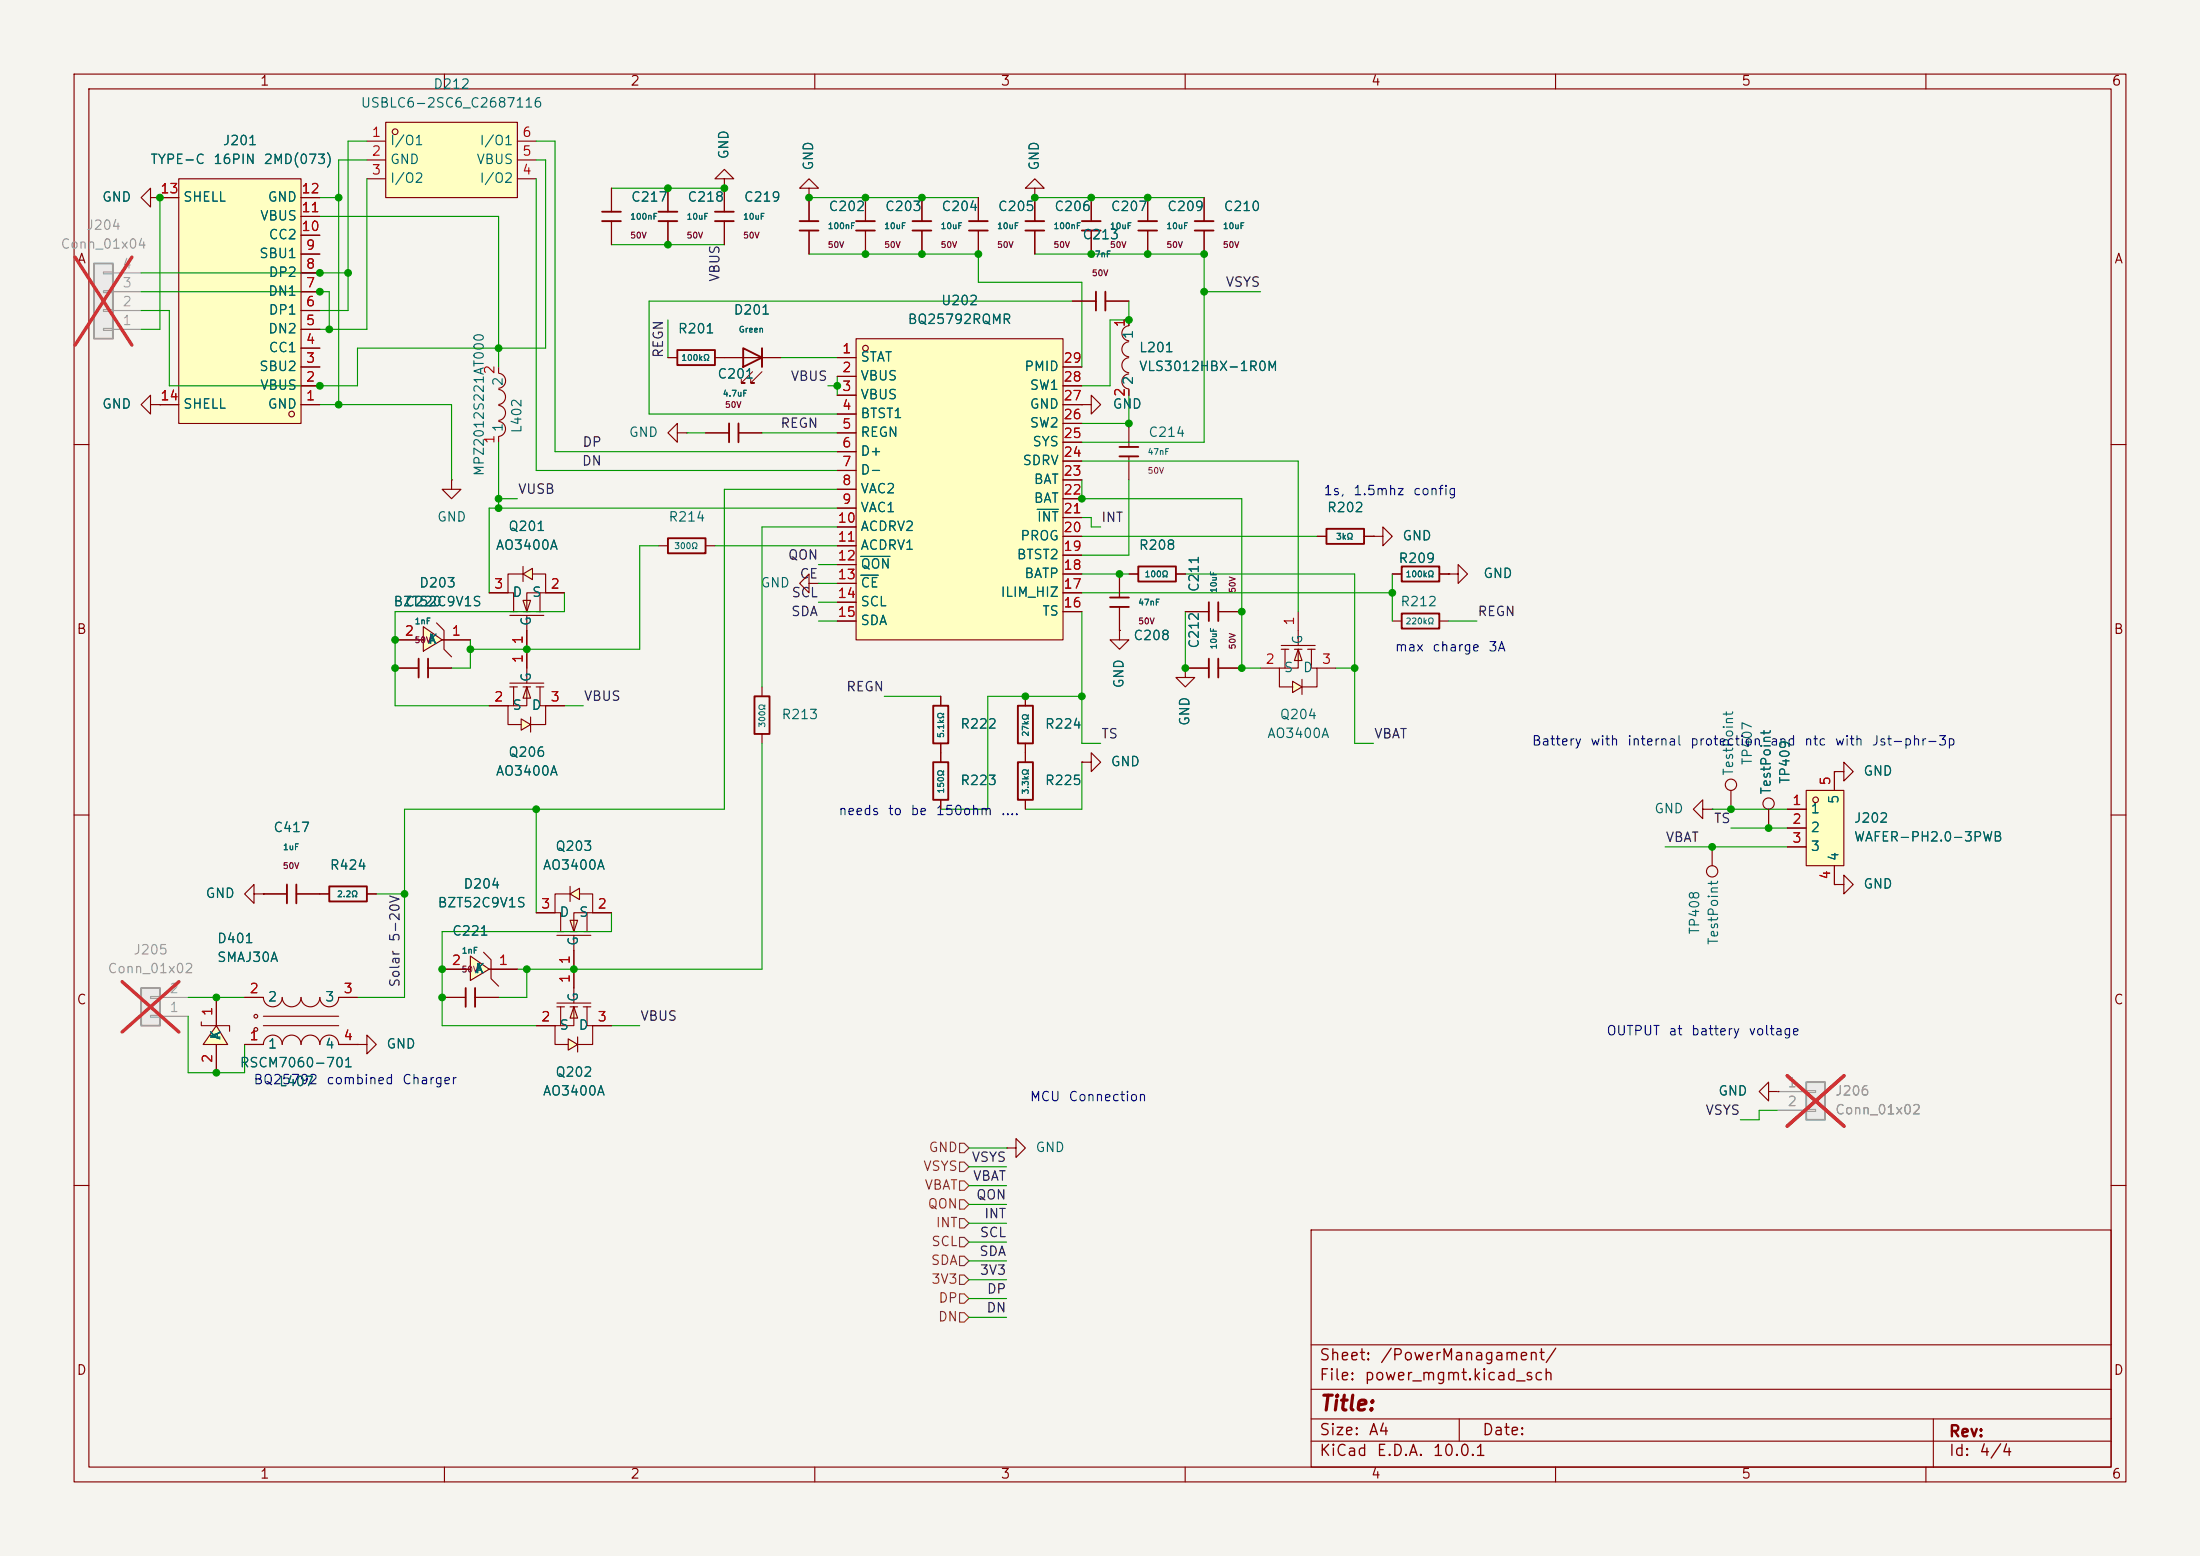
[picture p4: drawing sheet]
<svg xmlns="http://www.w3.org/2000/svg" width="297mm" height="210mm" viewBox="0 0 297 210" stroke-linecap="round" stroke-linejoin="round" font-family="sans-serif">
<path d="M0 0h297v210h-297z" fill="#f5f4ef" stroke="#f5f4ef" stroke-width=".14"/>
<g fill="none" stroke="#840000" stroke-width=".15">
<path d="M10 10h277v190h-277zM12 12h273v186h-273zM60 10v2M110 10v2M160 10v2M210 10v2M260 10v2M20.3 26.7v-1.3l-1.3 1.3 1.3 1.2v-1.2h1.3M21.6 26.7h.1M146 54.6h1.3v-1.3l1.3 1.3-1.3 1.3v-1.3M146 54.6h.1M152.4 44a1.01 1.01 0 0 0-.9 1 1.01 1.01 0 0 0 .9 1"/>
<path d="M152.4 46.1a1.01 1.01 0 0 0-.9 1 1.01 1.01 0 0 0 .9 1.1M152.4 48.3a1.01 1.01 0 0 0-.9 1 1.01 1.01 0 0 0 .9 1M152.4 50.5a1.01 1.01 0 0 0-.9 1 1.01 1.01 0 0 0 .9 1M152.4 43.2v.7M152.4 52.6v.7M10 60h2M152.4 77.5h1.3M158.7 77.5h1.3M285 60h2M10 110h2M285 110h2M10 160h2"/>
<path d="M177 166h108v32h-108zM285 160h2M60 198v2M110 198v2M160 198v2M177 194.5h108M177 191.5h108M177 187.5h108M177 181.5h108M197 191.5v3M210 198v2M260 198v2"/>
<path d="M261 191.5v6.5"/>
</g>
<path d="M153.7 76.5h5v2h-5z" fill="none" stroke="#840000" stroke-width=".25"/>
<g fill="#ffffc2">
<path d="M70.6 81h1l-.5 1.6z"/>
<path d="M70.6 77.5l1.3-.8v1.5z"/>
</g>
<g fill="none" stroke="#840000" stroke-width=".15">
<path d="M147.3 26.7v3.1M147.3 31.1v3.2M154.9 26.7v3.1M154.9 31.1v3.2M67.3 49.5v.8M67.3 58.9v.8M67.3 56.9a1.01 1.01 0 0 1 .9 1 1.01 1.01 0 0 1-.9 1M67.3 54.7a1.01 1.01 0 0 1 .9 1 1.01 1.01 0 0 1-.9 1M67.3 52.6a1.01 1.01 0 0 1 .9 1 1.01 1.01 0 0 1-.9 1M67.3 50.4a1.01 1.01 0 0 1 1 1 1.01 1.01 0 0 1-1 1M97.8 48.3h7.6M70.6 77.5h-2v2.5h.7v2.6"/>
<path d="M70.6 77.5l1.3-.8v1.5zM70.6 76.5v2M71.9 77.5h1.8v2.5h-2.6v2.6M151.1 77.5v3.1M195.6 77.5h1.2v-1.3l1.3 1.3-1.3 1.2v-1.2M195.6 77.5h.1M66 80h2.6M68.8 83.1h4.6M68.8 82.6h1M70.6 81h1l-.5 1.6zM70.6 82.6h1M71.1 83.1v4.5"/>
<path d="M72.4 82.6h1M72.9 80v2.6M73.7 80h2.5M151.1 85.1v1.3h1.3l-1.3 1.2-1.2-1.2h1.2M151.1 85.1h.1M151.1 81.9v3.2M160 82.6h3.2M160 90.2h3.2M164.5 82.6h3.1M164.5 90.2h3.1M188 83.8h1.2M194.3 83.8h1.3"/>
<path d="M231.1 114.3v2.5"/>
<circle cx="231.1" cy="117.6" r=".76"/>
</g>
<g fill="none" stroke="#840000" stroke-width=".25">
<path d="M146 29.8h2.6M146 31.1h2.6M153.7 29.8h2.5M153.7 31.1h2.5M100.3 47l2.6 1.3-2.6 1.2zM102.9 47v2.5M149.9 81.9h2.5M149.9 80.6h2.5M163.2 81.3v2.5M163.2 88.9v2.5M164.5 81.3v2.5M164.5 88.9v2.5"/>
<path d="M189.2 82.8h5.1v2h-5.1z"/>
</g>
<path d="M101.6 50.2l-1.5 1.5h.5h-.5v-.5M102.9 50.2l-1.6 1.5h.6h-.6v-.5" fill="none" stroke="#840000" stroke-width=".14"/>
<path d="M115.6 45.7h27.9v40.7h-27.9z" fill="#ffffc2"/>
<g fill="none" stroke="#840000" stroke-width=".15">
<path d="M113 48.3h2.6M113 50.8h2.6M113 53.3h2.6M113 55.9h2.6M113 58.4h2.6M115.6 45.7h27.9v40.7h-27.9zM143.5 59.7h2.5M143.5 57.2h2.5M143.5 54.6h2.5M143.5 52.1h2.5M143.5 49.5h2.5M113 61h2.6"/>
<path d="M113 63.5h2.6M113 66h2.6M113 68.6h2.6M113 71.1h2.6M113 73.7h2.6M113 76.2h2.6M113 78.7h2.6M143.5 77.5h2.5M143.5 74.9h2.5M143.5 72.4h2.5M143.5 69.9h2.5M143.5 67.3h2.5"/>
<path d="M143.5 64.8h2.5M143.5 62.2h2.5M113 81.3h2.6M113 83.8h2.6M143.5 82.6h2.5M143.5 80h2.5"/>
<circle cx="116.8" cy="47" r=".38"/>
</g>
<path d="M116.2 75.1h3.9M116.2 77.6h2.4M140 68.7h2.9" fill="none" stroke="#006464" stroke-width=".15"/>
<path d="M19 133.4h2.6v5h-2.6z" fill="#ebeae8"/>
<path d="M19 133.4h2.6v5h-2.6z" fill="none" stroke="#9c9b98" stroke-width=".25"/>
<path d="M20.3 137h1.3v.3h-1.3zM20.3 134.5h1.3v.2h-1.3zM21.6 137.2h3.8M21.6 134.6h3.8" fill="none" stroke="#9c9b98" stroke-width=".15"/>
<path d="M16.5 132.5l7.7 6.8M24.2 132.5l-7.7 6.8" fill="none" stroke="#e12e31" stroke-width=".46"/>
<path d="M179.1 71.4h5v2h-5z" fill="none" stroke="#840000" stroke-width=".25"/>
<path d="M177.8 72.4h1.3M184.1 72.4h1.3" fill="none" stroke="#840000" stroke-width=".15"/>
<g fill="#ffffc2">
<path d="M71.1 92.7l.5 1.5h-1z"/>
<path d="M70.4 97l1.2 .8-1.2 .8z"/>
</g>
<g fill="none" stroke="#840000" stroke-width=".15">
<path d="M66 95.3h2.6M68.8 92.2h4.6M68.8 92.7h1M69.3 92.7v2.6M70.4 97l1.2 .8-1.2 .8zM70.6 92.7h1M71.1 92.7l.5 1.5h-1zM71.1 92.7v2.6h-2.5v2.5h1.8M71.1 87.6v4.6M71.6 96.8v2M72.4 92.7h1M72.9 92.7v2.6h.8v2.5h-2.1"/>
<path d="M73.7 95.3h2.5M102.9 92.7v1.3M102.9 99.1v1.2"/>
</g>
<path d="M101.9 94h2v5.1h-2z" fill="none" stroke="#840000" stroke-width=".25"/>
<path d="M243.8 146.1h2.6v5h-2.6z" fill="#ebeae8"/>
<path d="M243.8 146.1h2.6v5h-2.6z" fill="none" stroke="#9c9b98" stroke-width=".25"/>
<path d="M240 147.3h3.8M240 149.9h3.8M243.8 147.2h1.3v.2h-1.3zM243.8 149.7h1.3v.3h-1.3z" fill="none" stroke="#9c9b98" stroke-width=".15"/>
<path d="M241.3 145.2l7.6 6.8M248.9 145.2l-7.6 6.8" fill="none" stroke="#e12e31" stroke-width=".46"/>
<path d="M91.4 47.2h5.1v2.1h-5.1zM98.4 57.2v2.5M99.7 57.2v2.5M90.2 72.6h5v2.1h-5zM189.2 76.5h5.1v2h-5.1zM126 95.3h2v5h-2zM137.4 95.3h2v5h-2zM126 102.9h2v5.1h-2z" fill="none" stroke="#840000" stroke-width=".25"/>
<g fill="none" stroke="#840000" stroke-width=".15">
<path d="M90.2 48.3h1.2M95.2 58.4h3.2M96.5 48.3h1.3M99.7 58.4h3.2M88.9 73.7h1.3M95.2 73.7h1.3M185.4 72.4h1.3v-1.3l1.3 1.3-1.3 1.3v-1.3M185.4 72.4h.1M188 77.5h1.2M194.3 77.5h1.3M127 94v1.3M138.4 94v1.3"/>
<path d="M127 100.3v2.6M127 108v1.2M138.4 100.3v1.3M229.9 109.2v1.3l-1.3-1.3 1.3-1.2v1.2h1.2M231.1 109.2h.1M233.7 106.7v2.5M238.8 109.2v2.6M247.6 104.1h1.3v-1.2l1.3 1.2-1.3 1.3v-1.3M247.6 104.1h.1M238.8 147.3v-1.2l-1.3 1.2 1.3 1.3v-1.3h1.2M240 147.3h.1"/>
<circle cx="233.7" cy="105.9" r=".76"/>
<circle cx="238.8" cy="108.5" r=".76"/>
</g>
<path d="M57.1 84.6l2.6 1.8-2.6 1.5z" fill="#ffffc2"/>
<path d="M53.3 86.4h3.8M57.1 84.6l2.6 1.8-2.6 1.5zM58.9 84.1l1 1v2.5l1.1 1.1M59.7 86.4h3.8M247.6 119.4h1.3v-1.3l1.3 1.3-1.3 1.3v-1.3M247.6 119.4h.1" fill="none" stroke="#840000" stroke-width=".15"/>
<path d="M243.8 106.7h5.1v10.1h-5.1z" fill="#ffffc2"/>
<g fill="none" stroke="#840000" stroke-width=".15">
<path d="M138.4 101.6v1.3M138.4 108v1.2M241.3 109.2h2.5M241.3 111.8h2.5M241.3 114.3h2.5M243.8 106.7h5.1v10.1h-5.1zM247.6 104.1v2.6M247.6 116.8v2.6M33 134.6h2.6a1.27 1.27 0 0 0 1.2 1.3 1.27 1.27 0 0 0 1.3-1.3 1.27 1.27 0 0 0 1.3 1.3 1.27 1.27 0 0 0 1.2-1.3 1.27 1.27 0 0 0 1.3 1.3 1.27 1.27 0 0 0 1.3-1.3 1.27 1.27 0 0 0 1.2 1.3 1.27 1.27 0 0 0 1.3-1.3h2.6M35.6 138.4h10.1M35.6 137.2h10.1M33 141h2.6a1.27 1.27 0 0 1 1.2-1.3 1.27 1.27 0 0 1 1.3 1.3 1.27 1.27 0 0 1 1.3-1.3 1.27 1.27 0 0 1 1.2 1.3 1.27 1.27 0 0 1 1.3-1.3 1.27 1.27 0 0 1 1.3 1.3 1.27 1.27 0 0 1 1.2-1.3 1.27 1.27 0 0 1 1.3 1.3h2.6"/>
<path d="M48.3 141h1.2v-1.3l1.3 1.3-1.3 1.2v-1.2M48.3 141h.1"/>
<circle cx="245.1" cy="108" r=".38"/>
<circle cx="34.5" cy="138.9" r=".25"/>
<circle cx="34.5" cy="137.2" r=".25"/>
</g>
<path d="M137.4 102.9h2v5.1h-2z" fill="none" stroke="#840000" stroke-width=".25"/>
<g fill="#ffffc2">
<path d="M77.5 135.9l.5 1.5h-1z"/>
<path d="M76.7 140.2l1.3 .8-1.3 .7z"/>
</g>
<g fill="none" stroke="#840000" stroke-width=".15">
<path d="M144.8 40.6h3.2M149.2 40.6h3.2M146 102.9h1.3v-1.3l1.3 1.3-1.3 1.2v-1.2M146 102.9h.1M59.7 134.6h3.2M64.1 134.6h3.2M72.4 138.4h2.5M75.2 135.4h4.6M75.2 135.9h1M75.7 135.9v2.5M77 135.9h1M77.5 135.9l.5 1.5h-1z"/>
<path d="M77.5 135.9v2.5h-2.6v2.6h1.8M77.5 130.8v4.6M78 140v2M78.7 135.9h1.1M79.2 135.9v2.5h.8v2.6h-2M80 138.4h2.5M76.7 140.2l1.3 .8-1.3 .7z"/>
</g>
<path d="M148 39.4v2.5M149.2 39.4v2.5M62.9 133.4v2.5M64.1 133.4v2.5" fill="none" stroke="#840000" stroke-width=".25"/>
<path d="M29.2 138.4l1.5 2.6h-3.3z" fill="#ffffc2"/>
<path d="M160 90.2v1.2h1.3l-1.3 1.3-1.3-1.3h1.3M160 90.2h.1M27.2 137.9v.5h3.8v.8M29.2 138.4l1.5 2.6h-3.3zM29.2 134.6v3.8M34.3 120.7v-1.3l-1.3 1.3 1.3 1.2v-1.2h1.3M35.6 120.7h.1M35.6 120.7h3.1M40 120.7h4.4M49.5 120.7h1.3M29.2 141v3.8" fill="none" stroke="#840000" stroke-width=".15"/>
<path d="M38.7 119.4v2.5M40 119.4v2.5M44.4 119.6h5.1v2.1h-5.1z" fill="none" stroke="#840000" stroke-width=".25"/>
<g fill="#ffffc2">
<path d="M77 124.2h1l-.5 1.5z"/>
<path d="M77 120.7l1.2-.8v1.5z"/>
</g>
<g fill="none" stroke="#840000" stroke-width=".15">
<path d="M77 119.6v2.1M72.4 123.2h2.5M75.2 126.2h4.6M75.2 125.7h1M77 120.7h-2.1v2.5h.8v2.5M77 124.2h1l-.5 1.5zM77 120.7l1.2-.8v1.5zM77 125.7h1M77.5 126.2v4.6M78.2 120.7h1.8v2.5h-2.5v2.5M78.7 125.7h1.1M79.2 123.2v2.5"/>
<path d="M80 123.2h2.5"/>
</g>
<path d="M63.5 129l2.5 1.8-2.5 1.5z" fill="#ffffc2"/>
<g fill="none" stroke="#840000" stroke-width=".15">
<path d="M109.2 26.7v3.1M109.2 31.1v3.2M116.8 26.7v3.1M116.8 31.1v3.2M124.5 26.7v3.1M124.5 31.1v3.2M132.1 26.7v3.1M132.1 31.1v3.2M139.7 25.4h1.3l-1.3-1.3-1.3 1.3h1.3v1.3M139.7 26.7h.1M139.7 26.7v3.1M139.7 31.1v3.2"/>
<path d="M109.2 78.7v-1.2l-1.3 1.2 1.3 1.3v-1.3h1.3M110.5 78.7h.1M59.7 130.8h3.8M63.5 129l2.5 1.8-2.5 1.5zM65.3 128.5l1 1v2.6l1 1M66 130.8h3.8"/>
</g>
<path d="M107.9 29.8h2.6M107.9 31.1h2.6M115.6 29.8h2.5M115.6 31.1h2.5M123.2 29.8h2.5M123.2 31.1h2.5M130.8 29.8h2.5M130.8 31.1h2.5M138.4 29.8h2.6M138.4 31.1h2.6" fill="none" stroke="#840000" stroke-width=".25"/>
<g fill="#ffffc2">
<path d="M175.3 87.6l.5 1.6h-1.1z"/>
<path d="M174.5 92l1.3 .7-1.3 .8z"/>
</g>
<g fill="none" stroke="#840000" stroke-width=".15">
<path d="M82.5 25.4v3.2M82.5 29.8v3.2M90.2 25.4v3.2M90.2 29.8v3.2M97.8 24.1h1.3l-1.3-1.2-1.3 1.2h1.3v1.3M97.8 25.4h.1M97.8 25.4v3.2M97.8 29.8v3.2M109.2 25.4h1.3l-1.3-1.3-1.3 1.3h1.3v1.3M109.2 26.7h.1M162.6 26.7v3.1M162.6 31.1v3.2"/>
<path d="M91.4 58.4v-1.2l-1.2 1.2 1.2 1.3v-1.3h1.3M92.7 58.4h.1M152.4 57.2v3.1M61 64.8v1.2h1.2l-1.2 1.3-1.3-1.3h1.3M61 64.8h.1M152.4 61.6v3.2M53.3 90.2h3.2M57.8 90.2h3.2M170.2 90.2h2.5M173 87.1h4.6M173 87.6h1M173.5 87.6v2.6"/>
<path d="M174.5 92l1.3 .7-1.3 .8zM174.7 87.6h1.1M175.3 87.6l.5 1.6h-1.1zM175.3 87.6v2.6h-2.6v2.5h1.8M175.3 82.6v4.5M175.8 91.7v2M176.5 87.6h1.1M177 87.6v2.6h.8v2.5h-2M177.8 90.2h2.5M135.9 154.9h1.3v1.3l1.2-1.3-1.2-1.2v1.2M135.9 154.9h.1"/>
</g>
<path d="M81.3 29.8h2.5M81.3 28.6h2.5M88.9 29.8h2.5M88.9 28.6h2.5M96.5 29.8h2.6M96.5 28.6h2.6M161.3 29.8h2.5M161.3 31.1h2.5M151.1 60.3h2.6M151.1 61.6h2.6M56.5 88.9v2.5M57.8 88.9v2.5" fill="none" stroke="#840000" stroke-width=".25"/>
<path d="M52.1 16.5h17.7v10.2h-17.7z" fill="#ffffc2"/>
<g fill="none" stroke="#840000" stroke-width=".15">
<path d="M49.5 19.1h2.6M52.1 16.5h17.7v10.2h-17.7zM69.8 19.1h2.6M49.5 21.6h2.6M49.5 24.1h2.6M69.8 21.6h2.6M69.8 24.1h2.6M20.3 54.6v-1.3l-1.3 1.3 1.3 1.3v-1.3h1.3M21.6 54.6h.1"/>
<circle cx="53.3" cy="17.8" r=".38"/>
</g>
<path d="M24.1 24.1h16.5v33.1h-16.5z" fill="#ffffc2"/>
<g fill="none" stroke="#840000" stroke-width=".15">
<path d="M21.6 26.7h2.5M24.1 24.1h16.5v33.1h-16.5zM40.6 39.4h2.6M40.6 36.8h2.6M40.6 34.3h2.6M40.6 31.8h2.6M40.6 29.2h2.6M40.6 26.7h2.6M21.6 54.6h2.5M40.6 54.6h2.6M40.6 52.1h2.6M40.6 49.5h2.6"/>
<path d="M40.6 47h2.6M40.6 44.5h2.6M40.6 41.9h2.6"/>
<circle cx="39.4" cy="55.9" r=".38"/>
</g>
<path d="M12.7 35.6h2.5v10.1h-2.5z" fill="#ebeae8"/>
<path d="M12.7 35.6h2.5v10.1h-2.5z" fill="none" stroke="#9c9b98" stroke-width=".25"/>
<path d="M14 39.2h1.2v.3h-1.2zM14 36.7h1.2v.3h-1.2zM15.2 39.4h3.8M15.2 36.8h3.8M14 44.3h1.2v.3h-1.2zM14 41.8h1.2v.2h-1.2zM15.2 44.5h3.8M15.2 41.9h3.8M240 147.3h3.8M240 149.9h3.8" fill="none" stroke="#9c9b98" stroke-width=".15"/>
<path d="M10.1 34.7l7.7 11.9M17.8 34.7l-7.7 11.9M241.3 145.2l7.6 6.8M248.9 145.2l-7.6 6.8" fill="none" stroke="#e12e31" stroke-width=".46"/>
<path d="M129.5 154.3h.7l.6 .6-.6 .7h-.7zM129.5 156.8h.7l.6 .7-.6 .6h-.7zM129.5 159.4h.7l.6 .6-.6 .7h-.7zM129.5 177.2h.7l.6 .6-.6 .6h-.7zM129.5 174.6h.7l.6 .7-.6 .6h-.7zM129.5 167h.7l.6 .6-.6 .7h-.7zM129.5 169.5h.7l.6 .7-.6 .6h-.7zM129.5 172.1h.7l.6 .6-.6 .7h-.7zM129.5 164.5h.7l.6 .6-.6 .6h-.7zM129.5 161.9h.7l.6 .7-.6 .6h-.7z" fill="none" stroke="#725600" stroke-width=".15"/>
<g fill="none" stroke="#009600" stroke-width=".15">
<path d="M49.5 19.1h-2.5v22.8h-3.8M72.4 19.1h2.5v41.9h38.1M19 36.8h28M19 39.4h25.4v5.1M21.6 26.7v17.8h-2.6M43.2 29.2h24.1v20.3M43.2 26.7h2.5M49.5 21.6h-3.8v33M49.5 24.1v20.4h-6.3M72.4 24.1v39.4h40.6M72.4 21.6h1.3v25.4h-25.4v5.1h-25.4v-10.2h-3.9M82.5 25.4h15.3"/>
<path d="M82.5 33h15.3M109.2 34.3h22.9v3.8h13.9v11.4M109.2 26.7h22.9M139.7 26.7h22.9M139.7 34.3h22.9v25.4h-16.6M162.6 39.4h7.6M43.2 54.6h17.8v10.2M67.3 59.7v8.9M90.2 43.2v5.1M92.7 58.4h2.5M102.9 58.4h10.1M105.4 48.3h7.6"/>
<path d="M111.8 52.1h1.2M113 50.8v2.5M144.8 40.6h-57.2v15.3h25.4M152.4 40.6v2.6h-2.5v8.9h-3.9M152.4 53.3v3.9h-6.4M67.3 67.3h2.5M88.9 73.7h-2.5v13.9h-22.9M96.5 73.7h16.5M110.5 76.2h2.5M110.5 78.7h2.5M113 71.1h-10.1v21.6M113 66h-15.2v43.2h-43.2v25.4h-6.3"/>
<path d="M113 68.6h-47v11.4M146 64.8v2.5h21.6v22.9h2.6M146 69.9h1.3v1.2h1.3M146 62.2h29.3v20.4M146 77.5h6.4M146 72.4h31.8M152.4 64.8v10.1h-6.4M160 77.5h22.9v22.8h2.5M188 77.5v6.3M63.5 86.4v3.8h-2.5M76.2 80v2.6h-22.9v12.7h12.7M76.2 95.3h2.5"/>
<path d="M110.5 83.8h2.5M110.5 81.3h2.5M119.4 94h7.6M146 94h-12.7v15.2h-6.3M146 82.6v17.7h2.6M146 80h42M160 82.6v7.6M180.3 90.2h2.6M195.6 83.8h3.8M72.4 109.2v14M102.9 100.3v30.5h-33.1M146 102.9v6.3h-7.6"/>
<path d="M224.8 114.3h16.5M231.1 109.2h10.2M233.7 111.8h7.6M25.4 137.2v7.6h7.6v-3.8M25.4 134.6h7.6M50.8 120.7h3.8M71.1 130.8v3.8h-3.8M82.5 123.2v2.5h-22.8v12.7h12.7M82.5 138.4h3.9M130.8 154.9h5.1M130.8 157.5h5.1M240 149.9h-2.5v1.2h-2.6"/>
<path d="M130.8 175.3h5.1M130.8 170.2h5.1M130.8 165.1h5.1M130.8 162.6h5.1M130.8 167.6h5.1M130.8 177.8h5.1M130.8 160h5.1M130.8 172.7h5.1"/>
</g>
<g fill="none" stroke="#840000" stroke-width=".15">
<path d="M21.6 26.7h.1M21.6 26.7h2.5M40.6 39.4h2.6M40.6 36.8h2.6M40.6 34.3h2.6M40.6 31.8h2.6M40.6 29.2h2.6M40.6 26.7h2.6M82.5 25.4v3.2M82.5 29.8v3.2M90.2 25.4v3.2M90.2 29.8v3.2"/>
<path d="M97.8 25.4h.1M97.8 25.4v3.2M97.8 29.8v3.2M109.2 26.7h.1M109.2 26.7v3.1M109.2 31.1v3.2M116.8 26.7v3.1M116.8 31.1v3.2M124.5 26.7v3.1M124.5 31.1v3.2M132.1 26.7v3.1M132.1 31.1v3.2"/>
<path d="M139.7 26.7h.1M139.7 26.7v3.1M139.7 31.1v3.2M147.3 26.7v3.1M147.3 31.1v3.2M154.9 26.7v3.1M154.9 31.1v3.2M162.6 26.7v3.1M162.6 31.1v3.2M21.6 54.6h.1M21.6 54.6h2.5M40.6 54.6h2.6"/>
<path d="M40.6 52.1h2.6M40.6 49.5h2.6M40.6 47h2.6M40.6 44.5h2.6M40.6 41.9h2.6M90.2 48.3h1.2M95.2 58.4h3.2M96.5 48.3h8.9M99.7 58.4h3.2M113 48.3h2.6M113 58.4h2.6M113 50.8h2.6"/>
<path d="M113 53.3h2.6M113 55.9h2.6M143.5 54.6h2.5M143.5 52.1h2.5M143.5 49.5h2.5M143.5 59.7h2.5M143.5 57.2h2.5M144.8 40.6h3.2M146 54.6h.1M149.2 40.6h3.2M152.4 43.2v.7M152.4 52.6v.7"/>
<path d="M113 61h2.6M113 63.5h2.6M113 66h2.6M113 68.6h2.6M113 71.1h2.6M113 73.7h2.6M113 76.2h2.6M113 78.7h2.6M143.5 77.5h2.5M143.5 72.4h2.5M143.5 74.9h2.5M143.5 69.9h2.5"/>
<path d="M143.5 67.3h2.5M143.5 64.8h2.5M143.5 62.2h2.5M151.1 77.5v3.1M152.4 77.5h1.3M158.7 77.5h1.3M177.8 72.4h1.3M184.1 72.4h1.3M185.4 72.4h.1M188 77.5h1.2M194.3 77.5h1.3M195.6 77.5h.1"/>
<path d="M53.3 90.2h3.2M53.3 86.4h3.8M57.8 90.2h3.2M59.7 86.4h3.8M66 80h2.6M66 95.3h2.6M71.1 85.1v5.1M73.7 80h2.5M73.7 95.3h2.5M113 81.3h2.6M113 83.8h2.6M127 94v1.3"/>
<path d="M138.4 94v1.3M143.5 82.6h2.5M143.5 80h2.5M151.1 85.1h.1M151.1 81.9v3.2M160 90.2h.1M160 90.2h3.2M160 82.6h3.2M164.5 90.2h3.1M164.5 82.6h3.1M127 100.3v2.6M127 108v1.2"/>
<path d="M138.4 100.3v2.6M138.4 108v1.2M146 102.9h.1M238.8 109.2v2.6M241.3 109.2h2.5M241.3 111.8h2.5M241.3 114.3h2.5M247.6 104.1h.1M247.6 119.4h.1M247.6 104.1v2.6M247.6 116.8v2.6M29.2 134.6v3.8"/>
<path d="M33 134.6h2.6M35.6 120.7h.1M35.6 120.7h3.1M40 120.7h4.4M45.7 134.6h2.6M49.5 120.7h1.3M59.7 134.6h3.2M59.7 130.8h3.8M64.1 134.6h3.2M66 130.8h3.8M72.4 138.4h2.5M72.4 123.2h2.5"/>
<path d="M77.5 128.3v5.1M80 138.4h2.5M80 123.2h2.5M29.2 141v3.8M33 141h2.6M45.7 141h2.6M48.3 141h.1M240 147.3h.1"/>
</g>
<path d="M116.2 75.1h3.9M116.2 77.6h2.4M140 68.7h2.9" fill="none" stroke="#006464" stroke-width=".15"/>
<g fill="#009600" stroke="#009600" stroke-width=".14">
<circle cx="231.1" cy="114.3" r=".46"/>
<circle cx="233.7" cy="109.2" r=".46"/>
<circle cx="188" cy="80" r=".46"/>
<circle cx="182.9" cy="90.2" r=".46"/>
<circle cx="167.6" cy="82.6" r=".46"/>
<circle cx="238.8" cy="111.8" r=".46"/>
<circle cx="132.1" cy="34.3" r=".46"/>
<circle cx="139.7" cy="26.7" r=".46"/>
<circle cx="147.3" cy="26.7" r=".46"/>
<circle cx="154.9" cy="26.7" r=".46"/>
<circle cx="116.8" cy="34.3" r=".46"/>
<circle cx="162.6" cy="34.3" r=".46"/>
<circle cx="162.6" cy="39.4" r=".46"/>
<circle cx="152.4" cy="57.2" r=".46"/>
<circle cx="152.4" cy="43.2" r=".46"/>
<circle cx="146" cy="67.3" r=".46"/>
<circle cx="154.9" cy="34.3" r=".46"/>
<circle cx="147.3" cy="34.3" r=".46"/>
<circle cx="138.4" cy="94" r=".46"/>
<circle cx="167.6" cy="90.2" r=".46"/>
<circle cx="146" cy="94" r=".46"/>
<circle cx="160" cy="90.2" r=".46"/>
<circle cx="151.1" cy="77.5" r=".46"/>
<circle cx="63.5" cy="87.6" r=".46"/>
<circle cx="54.6" cy="120.7" r=".46"/>
<circle cx="53.3" cy="90.2" r=".46"/>
<circle cx="71.1" cy="87.6" r=".46"/>
<circle cx="67.3" cy="67.3" r=".46"/>
<circle cx="67.3" cy="68.6" r=".46"/>
<circle cx="67.3" cy="47" r=".46"/>
<circle cx="109.2" cy="26.7" r=".46"/>
<circle cx="45.7" cy="54.6" r=".46"/>
<circle cx="53.3" cy="86.4" r=".46"/>
<circle cx="43.2" cy="36.8" r=".46"/>
<circle cx="45.7" cy="26.7" r=".46"/>
<circle cx="44.4" cy="44.5" r=".46"/>
<circle cx="43.2" cy="52.1" r=".46"/>
<circle cx="21.6" cy="26.7" r=".46"/>
<circle cx="43.2" cy="39.4" r=".46"/>
<circle cx="47" cy="36.8" r=".46"/>
<circle cx="77.5" cy="130.8" r=".46"/>
<circle cx="72.4" cy="109.2" r=".46"/>
<circle cx="29.2" cy="134.6" r=".46"/>
<circle cx="71.1" cy="130.8" r=".46"/>
<circle cx="59.7" cy="134.6" r=".46"/>
<circle cx="59.7" cy="130.8" r=".46"/>
<circle cx="29.2" cy="144.8" r=".46"/>
<circle cx="124.5" cy="34.3" r=".46"/>
<circle cx="124.5" cy="26.7" r=".46"/>
<circle cx="97.8" cy="25.4" r=".46"/>
<circle cx="90.2" cy="25.4" r=".46"/>
<circle cx="90.2" cy="33" r=".46"/>
<circle cx="116.8" cy="26.7" r=".46"/>
<circle cx="113" cy="52.1" r=".46"/>
</g>
<text font-size="2" fill="#840000" x="178" y="190.9">Title:</text>
<g font-size="1.5" fill="#840000">
<text x="178" y="184">Sheet:</text>
<text x="186.2" y="184">/PowerManagament/</text>
<text x="178" y="186.7">File:</text>
<text x="184.1" y="186.7">power_mgmt.kicad_sch</text>
<text x="178" y="196.9">KiCad</text>
<text x="178" y="194.1">Size:</text>
<text x="184.7" y="194.1">A4</text>
<text x="185.7" y="196.9">E.D.A.</text>
<text x="193.3" y="196.9">10.0.1</text>
<text x="200" y="194.1">Date:</text>
<text x="263" y="194.3">Rev:</text>
<text x="263" y="196.9">Id:</text>
<text x="267.1" y="196.9">4/4</text>
</g>
<g font-size="1.3" fill="#840000">
<text x="35" y="11.9">1</text>
<text x="85" y="11.9">2</text>
<text x="135" y="11.9">3</text>
<text x="185" y="11.9">4</text>
<text x="235" y="11.9">5</text>
<text x="285" y="11.9">6</text>
<text x="10.3" y="35.9">A</text>
<text x="285.3" y="35.9">A</text>
<text x="10.3" y="85.9">B</text>
<text x="285.3" y="85.9">B</text>
<text x="10.3" y="135.9">C</text>
<text x="285.3" y="135.9">C</text>
<text x="10.3" y="185.9">D</text>
<text x="285.3" y="185.9">D</text>
<text x="35" y="199.9">1</text>
<text x="85" y="199.9">2</text>
<text x="135" y="199.9">3</text>
<text x="185" y="199.9">4</text>
<text x="235" y="199.9">5</text>
<text x="285" y="199.9">6</text>
</g>
<g font-size="1.3" fill="#006464">
<text x="48.6" y="14.8">USBLC6-2SC6_C2687116</text>
<text x="58.4" y="12.3">D212</text>
<text x="20.2" y="22.5">TYPE-C</text>
<text x="28.7" y="22.5">16PIN</text>
<text x="30" y="19.9">J201</text>
<text x="35.5" y="22.5">2MD(073)</text>
<text x="52.6" y="19.9">I/O1</text>
<text x="52.6" y="22.5">GND</text>
<text x="64.2" y="22.5">VBUS</text>
<text x="64.7" y="19.9">I/O1</text>
<text x="98.7" y="21.6" transform="rotate(-90 98.7 21.6)">GND</text>
<text x="110.1" y="23.1" transform="rotate(-90 110.1 23.1)">GND</text>
<text x="140.6" y="23.1" transform="rotate(-90 140.6 23.1)">GND</text>
<text x="13.7" y="27.5">GND</text>
<text x="24.6" y="27.5">SHELL</text>
<text x="36.1" y="27.5">GND</text>
<text x="52.6" y="25">I/O2</text>
<text x="64.7" y="25">I/O2</text>
<text x="85.1" y="27.5">C217</text>
<text x="92.7" y="27.5">C218</text>
<text x="100.3" y="27.5">C219</text>
<text x="111.8" y="28.8">C202</text>
<text x="119.4" y="28.8">C203</text>
<text x="127" y="28.8">C204</text>
<text x="134.6" y="28.8">C205</text>
<text x="142.2" y="28.8">C206</text>
<text x="149.9" y="28.8">C207</text>
<text x="157.5" y="28.8">C209</text>
<text x="165.1" y="28.8">C210</text>
<text x="34.9" y="35.2">SBU1</text>
<text x="35" y="30.1">VBUS</text>
<text x="36.2" y="32.6">CC2</text>
<text x="146" y="32.6">C213</text>
<text x="36.1" y="40.2">DN1</text>
<text x="36.2" y="37.7">DP2</text>
<text x="127" y="41.5">U202</text>
<text x="36.1" y="45.3">DN2</text>
<text x="36.2" y="47.9">CC1</text>
<text x="36.2" y="42.8">DP1</text>
<text x="91.4" y="45.3">R201</text>
<text x="99" y="42.8">D201</text>
<text x="122.5" y="44">BQ25792RQMR</text>
<text x="153.3" y="45.9" transform="rotate(-90 153.3 45.9)">1</text>
<text x="153.7" y="47.9">L201</text>
<text x="34.9" y="50.4">SBU2</text>
<text x="35" y="52.9">VBUS</text>
<text x="68.2" y="52.2" transform="rotate(-90 68.2 52.2)">2</text>
<text x="96.8" y="51.4">C201</text>
<text x="116.1" y="49.1">STAT</text>
<text x="116.1" y="51.7">VBUS</text>
<text x="138.2" y="50.4">PMID</text>
<text x="138.9" y="52.9">SW1</text>
<text x="153.3" y="52.1" transform="rotate(-90 153.3 52.1)">2</text>
<text x="153.7" y="50.4">VLS3012HBX-1R0M</text>
<text x="13.7" y="55.5">GND</text>
<text x="24.6" y="55.5">SHELL</text>
<text x="36.1" y="55.5">GND</text>
<text x="68.2" y="58.4" transform="rotate(-90 68.2 58.4)">1</text>
<text x="70.7" y="58.6" transform="rotate(-90 70.7 58.6)">L402</text>
<text x="84.8" y="59.3">GND</text>
<text x="116.1" y="54.2">VBUS</text>
<text x="116.1" y="56.7">BTST1</text>
<text x="116.1" y="59.3">REGN</text>
<text x="138.9" y="55.5">GND</text>
<text x="138.9" y="58">SW2</text>
<text x="150.1" y="55.5">GND</text>
<text x="154.9" y="59.3">C214</text>
<text x="65.6" y="64.4" transform="rotate(-90 65.6 64.4)">MPZ2012S221AT000</text>
<text x="116.1" y="61.8">D+</text>
<text x="116.1" y="64.4">D-</text>
<text x="138" y="63.1">SDRV</text>
<text x="139.3" y="60.6">SYS</text>
<text x="139.5" y="65.6">BAT</text>
<text x="58.9" y="70.7">GND</text>
<text x="68.5" y="72">Q201</text>
<text x="90.2" y="70.7">R214</text>
<text x="116.1" y="66.9">VAC2</text>
<text x="116.1" y="69.4">VAC1</text>
<text x="116.1" y="72">ACDRV2</text>
<text x="139.5" y="68.2">BAT</text>
<text x="139.9" y="70.7">INT</text>
<text x="179.1" y="69.4">R202</text>
<text x="66.8" y="74.5">AO3400A</text>
<text x="116.1" y="74.5">ACDRV1</text>
<text x="116.1" y="77.1">QON</text>
<text x="137.2" y="75.8">BTST2</text>
<text x="137.7" y="73.3">PROG</text>
<text x="153.7" y="74.5">R208</text>
<text x="188.7" y="76.3">R209</text>
<text x="189.2" y="73.3">GND</text>
<text x="53" y="82.1">BZT52C9V1S</text>
<text x="54.6" y="82.1">C220</text>
<text x="56.5" y="79.6">D203</text>
<text x="69.1" y="80.9">D</text>
<text x="71.7" y="80.9">S</text>
<text x="102.6" y="79.6">GND</text>
<text x="116.1" y="79.6">CE</text>
<text x="116.1" y="82.1">SCL</text>
<text x="135" y="80.9">ILIM_HIZ</text>
<text x="138.2" y="78.3">BATP</text>
<text x="140.6" y="83.4">TS</text>
<text x="162.2" y="80" transform="rotate(-90 162.2 80)">C211</text>
<text x="189" y="82.1">R212</text>
<text x="200.2" y="78.3">GND</text>
<text x="57.7" y="87.2">A</text>
<text x="57.7" y="87.2">K</text>
<text x="72" y="84.6" transform="rotate(-90 72 84.6)">G</text>
<text x="116.1" y="84.7">SDA</text>
<text x="152.9" y="86.7">C208</text>
<text x="162.2" y="87.6" transform="rotate(-90 162.2 87.6)">C212</text>
<text x="176.1" y="87.1" transform="rotate(-90 176.1 87.1)">G</text>
<text x="72" y="92.2" transform="rotate(-90 72 92.2)">G</text>
<text x="152" y="93" transform="rotate(-90 152 93)">GND</text>
<text x="173.2" y="91">S</text>
<text x="175.8" y="91">D</text>
<text x="69.1" y="96.1">S</text>
<text x="71.7" y="96.1">D</text>
<text x="105.4" y="97.4">R213</text>
<text x="129.5" y="98.7">R222</text>
<text x="141" y="98.7">R224</text>
<text x="160.9" y="98.1" transform="rotate(-90 160.9 98.1)">GND</text>
<text x="171" y="99.9">AO3400A</text>
<text x="172.7" y="97.4">Q204</text>
<text x="66.8" y="105">AO3400A</text>
<text x="68.5" y="102.5">Q206</text>
<text x="129.5" y="106.3">R223</text>
<text x="141" y="106.3">R225</text>
<text x="149.9" y="103.7">GND</text>
<text x="234.3" y="104.8" transform="rotate(-90 234.3 104.8)">TestPoint</text>
<text x="236.8" y="103.4" transform="rotate(-90 236.8 103.4)">TP407</text>
<text x="239.4" y="107.3" transform="rotate(-90 239.4 107.3)">TestPoint</text>
<text x="241.9" y="105.9" transform="rotate(-90 241.9 105.9)">TP409</text>
<text x="251.5" y="105">GND</text>
<text x="36.8" y="112.6">C417</text>
<text x="223.2" y="110.1">GND</text>
<text x="244.3" y="110.1">1</text>
<text x="244.3" y="112.6">2</text>
<text x="248.5" y="108.6" transform="rotate(-90 248.5 108.6)">5</text>
<text x="250.2" y="111.4">J202</text>
<text x="250.2" y="113.9">WAFER-PH2.0-3PWB</text>
<text x="44.4" y="117.7">R424</text>
<text x="73.2" y="117.7">AO3400A</text>
<text x="74.9" y="115.2">Q203</text>
<text x="244.3" y="115.2">3</text>
<text x="248.5" y="116.3" transform="rotate(-90 248.5 116.3)">4</text>
<text x="27.7" y="121.5">GND</text>
<text x="59" y="122.8">BZT52C9V1S</text>
<text x="62.5" y="120.2">D204</text>
<text x="75.4" y="124.1">D</text>
<text x="78.1" y="124.1">S</text>
<text x="251.5" y="120.2">GND</text>
<text x="29.2" y="127.6">D401</text>
<text x="29.2" y="130.1">SMAJ30A</text>
<text x="60.9" y="126.6">C221</text>
<text x="64" y="131.7">A</text>
<text x="64.1" y="131.7">K</text>
<text x="78.3" y="127.8" transform="rotate(-90 78.3 127.8)">G</text>
<text x="229.7" y="126.2" transform="rotate(-90 229.7 126.2)">TP408</text>
<text x="232.3" y="127.6" transform="rotate(-90 232.3 127.6)">TestPoint</text>
<text x="36.1" y="135.5">2</text>
<text x="43.8" y="135.5">3</text>
<text x="78.3" y="135.3" transform="rotate(-90 78.3 135.3)">G</text>
<text x="30.1" y="140.5" transform="rotate(-90 30.1 140.5)">A</text>
<text x="30.1" y="140.4" transform="rotate(-90 30.1 140.4)">K</text>
<text x="36.1" y="141.8">1</text>
<text x="43.8" y="141.8">4</text>
<text x="52.1" y="141.8">GND</text>
<text x="75.4" y="139.3">S</text>
<text x="78" y="139.3">D</text>
<text x="32.3" y="144.4">RSCM7060-701</text>
<text x="37.6" y="146.9">L407</text>
<text x="73.2" y="148.2">AO3400A</text>
<text x="74.9" y="145.6">Q202</text>
<text x="231.9" y="148.2">GND</text>
<text x="139.7" y="155.8">GND</text>
</g>
<g font-size="1.3" fill="#a90000">
<text x="50.1" y="18.8">1</text>
<text x="50.1" y="21.3">2</text>
<text x="50.1" y="23.9">3</text>
<text x="70.4" y="23.9">4</text>
<text x="70.4" y="21.3">5</text>
<text x="70.4" y="18.8">6</text>
<text x="21.5" y="26.4">13</text>
<text x="40.6" y="29">11</text>
<text x="40.6" y="26.4">12</text>
<text x="40.6" y="31.5">10</text>
<text x="41.2" y="34">9</text>
<text x="41.2" y="41.7">6</text>
<text x="41.2" y="39.1">7</text>
<text x="41.2" y="36.6">8</text>
<text x="41.2" y="46.7">4</text>
<text x="41.2" y="44.2">5</text>
<text x="152.1" y="44.3" transform="rotate(-90 152.1 44.3)">1</text>
<text x="41.2" y="51.8">2</text>
<text x="41.2" y="49.3">3</text>
<text x="67.1" y="50.6" transform="rotate(-90 67.1 50.6)">2</text>
<text x="113.6" y="48">1</text>
<text x="113.6" y="50.5">2</text>
<text x="113.6" y="53.1">3</text>
<text x="143.5" y="51.8">28</text>
<text x="143.5" y="49.3">29</text>
<text x="152.1" y="53.7" transform="rotate(-90 152.1 53.7)">2</text>
<text x="21.5" y="54.4">14</text>
<text x="41.2" y="54.4">1</text>
<text x="113.6" y="55.6">4</text>
<text x="113.6" y="58.2">5</text>
<text x="143.5" y="59.4">25</text>
<text x="143.5" y="56.9">26</text>
<text x="143.5" y="54.4">27</text>
<text x="67.1" y="60" transform="rotate(-90 67.1 60)">1</text>
<text x="113.6" y="60.7">6</text>
<text x="113.6" y="63.2">7</text>
<text x="113.6" y="65.8">8</text>
<text x="143.5" y="64.5">23</text>
<text x="143.5" y="62">24</text>
<text x="113" y="70.9">10</text>
<text x="113.6" y="68.3">9</text>
<text x="143.5" y="69.6">21</text>
<text x="143.5" y="67.1">22</text>
<text x="113" y="73.4">11</text>
<text x="113" y="75.9">12</text>
<text x="143.5" y="77.2">18</text>
<text x="143.5" y="74.7">19</text>
<text x="143.5" y="72.1">20</text>
<text x="66.6" y="79.8">3</text>
<text x="74.2" y="79.8">2</text>
<text x="113" y="78.5">13</text>
<text x="113" y="81">14</text>
<text x="113" y="83.6">15</text>
<text x="143.5" y="82.3">16</text>
<text x="143.5" y="79.8">17</text>
<text x="54.5" y="86.1">2</text>
<text x="60.9" y="86.1">1</text>
<text x="70.9" y="89.6" transform="rotate(-90 70.9 89.6)">1</text>
<text x="70.9" y="87.1" transform="rotate(-90 70.9 87.1)">1</text>
<text x="170.7" y="89.9">2</text>
<text x="175" y="84.5" transform="rotate(-90 175 84.5)">1</text>
<text x="178.4" y="89.9">3</text>
<text x="66.6" y="95">2</text>
<text x="74.2" y="95">3</text>
<text x="247.4" y="106.1" transform="rotate(-90 247.4 106.1)">5</text>
<text x="241.9" y="109">1</text>
<text x="241.9" y="111.5">2</text>
<text x="241.9" y="114">3</text>
<text x="247.4" y="118.8" transform="rotate(-90 247.4 118.8)">4</text>
<text x="73" y="122.9">3</text>
<text x="80.6" y="122.9">2</text>
<text x="60.9" y="130.6">2</text>
<text x="67.2" y="130.6">1</text>
<text x="77.2" y="130.2" transform="rotate(-90 77.2 130.2)">1</text>
<text x="29" y="137.2" transform="rotate(-90 29 137.2)">1</text>
<text x="33.6" y="134.4">2</text>
<text x="46.3" y="134.4">3</text>
<text x="77.2" y="132.8" transform="rotate(-90 77.2 132.8)">1</text>
<text x="29" y="143.6" transform="rotate(-90 29 143.6)">2</text>
<text x="33.6" y="140.7">1</text>
<text x="46.3" y="140.7">4</text>
<text x="73" y="138.2">2</text>
<text x="80.6" y="138.2">3</text>
</g>
<g font-size="1.3" fill="#939391">
<text x="8.1" y="33.9">Conn_01x04</text>
<text x="11.6" y="31.3">J204</text>
<text x="14.4" y="131.7">Conn_01x02</text>
<text x="17.9" y="129.1">J205</text>
<text x="247.7" y="148.2">J206</text>
<text x="247.7" y="150.7">Conn_01x02</text>
</g>
<g font-size="1.3" fill="#a5a4a2">
<text x="16.4" y="41.7">2</text>
<text x="16.4" y="39.1">3</text>
<text x="16.4" y="36.6">4</text>
<text x="16.4" y="44.2">1</text>
<text x="22.8" y="136.9">1</text>
<text x="22.8" y="134.4">2</text>
<text x="241.2" y="147.1">1</text>
<text x="241.2" y="149.6">2</text>
</g>
<g font-size="1.3" fill="#0f0f0f">
<text x="97.4" y="38.1" transform="rotate(-90 97.4 38.1)">VBUS</text>
<text x="165.4" y="39">VSYS</text>
<text x="89.8" y="48.4" transform="rotate(-90 89.8 48.4)">REGN</text>
<text x="106.7" y="51.7">VBUS</text>
<text x="105.3" y="58.1">REGN</text>
<text x="78.5" y="63.2">DN</text>
<text x="78.5" y="60.6">DP</text>
<text x="69.8" y="67">VUSB</text>
<text x="148.6" y="70.8">INT</text>
<text x="106.3" y="75.9">QON</text>
<text x="106.7" y="83.5">SDA</text>
<text x="106.8" y="80.9">SCL</text>
<text x="107.9" y="78.4">CE</text>
<text x="199.4" y="83.5">REGN</text>
<text x="78.7" y="94.9">VBUS</text>
<text x="114.2" y="93.6">REGN</text>
<text x="148.6" y="100">TS</text>
<text x="185.4" y="100">VBAT</text>
<text x="224.8" y="114">VBAT</text>
<text x="231.3" y="111.4">TS</text>
<text x="54.3" y="127.2" transform="rotate(-90 54.3 127.2)">5-20V</text>
<text x="54.3" y="133.4" transform="rotate(-90 54.3 133.4)">Solar</text>
<text x="86.4" y="138.1">VBUS</text>
<text x="230.2" y="150.8">VSYS</text>
<text x="131.1" y="157.1">VSYS</text>
<text x="131.3" y="159.7">VBAT</text>
<text x="131.7" y="162.2">QON</text>
<text x="132.2" y="167.3">SCL</text>
<text x="132.8" y="164.8">INT</text>
<text x="132.1" y="169.8">SDA</text>
<text x="132.2" y="172.4">3V3</text>
<text x="133.1" y="177.5">DN</text>
<text x="133.1" y="174.9">DP</text>
</g>
<g font-size="1.3" fill="#0000c2">
<text x="178.6" y="67.2">1s,</text>
<text x="182.6" y="67.2">1.5mhz</text>
<text x="190.7" y="67.2">config</text>
<text x="188.2" y="88.2">max</text>
<text x="193.3" y="88.2">charge</text>
<text x="200.8" y="88.2">3A</text>
<text x="206.7" y="100.9">Battery</text>
<text x="214.6" y="100.9">with</text>
<text x="219.6" y="100.9">internal</text>
<text x="228.1" y="100.9">protection</text>
<text x="238.9" y="100.9">and</text>
<text x="243.5" y="100.9">ntc</text>
<text x="247.6" y="100.9">with</text>
<text x="252.6" y="100.9">Jst-phr-3p</text>
<text x="113.1" y="110.3">needs</text>
<text x="119.8" y="110.3">to</text>
<text x="122.8" y="110.3">be</text>
<text x="126.2" y="110.3">150ohm</text>
<text x="135" y="110.3">....</text>
<text x="216.8" y="140.1">OUTPUT</text>
<text x="225.2" y="140.1">at</text>
<text x="228.2" y="140.1">battery</text>
<text x="236" y="140.1">voltage</text>
<text x="34.1" y="146.7">BQ25792</text>
<text x="44" y="146.7">combined</text>
<text x="54.2" y="146.7">Charger</text>
<text x="138.9" y="148.9">MCU</text>
<text x="144.2" y="148.9">Connection</text>
</g>
<g font-size="1.3" fill="#725600">
<text x="125.3" y="155.8">GND</text>
<text x="124.6" y="158.3">VSYS</text>
<text x="124.7" y="160.9">VBAT</text>
<text x="125.2" y="163.4">QON</text>
<text x="126.2" y="166">INT</text>
<text x="125.6" y="171">SDA</text>
<text x="125.6" y="168.5">SCL</text>
<text x="125.6" y="173.6">3V3</text>
<text x="126.5" y="178.7">DN</text>
<text x="126.6" y="176.1">DP</text>
</g>
<g font-size=".8" fill="#006464">
<text x="85" y="29.8">100nF</text>
<text x="92.6" y="29.8">10uF</text>
<text x="100.3" y="29.8">10uF</text>
<text x="111.7" y="31.1">100nF</text>
<text x="119.3" y="31.1">10uF</text>
<text x="126.9" y="31.1">10uF</text>
<text x="134.5" y="31.1">10uF</text>
<text x="142.2" y="31.1">100nF</text>
<text x="147" y="34.9">47nF</text>
<text x="149.8" y="31.1">10uF</text>
<text x="157.4" y="31.1">10uF</text>
<text x="165" y="31.1">10uF</text>
<text x="99.7" y="45.1">Green</text>
<text x="91.9" y="48.9">100kΩ</text>
<text x="97.5" y="53.7">4.7uF</text>
<text x="154.9" y="61.6">47nF</text>
<text x="91" y="74.3">300Ω</text>
<text x="180.3" y="73">3kΩ</text>
<text x="153.6" y="81.9">47nF</text>
<text x="154.5" y="78.1">100Ω</text>
<text x="164.5" y="80.1" transform="rotate(-90 164.5 80.1)">10uF</text>
<text x="189.7" y="78.1">100kΩ</text>
<text x="55.9" y="84.4">1nF</text>
<text x="164.5" y="87.7" transform="rotate(-90 164.5 87.7)">10uF</text>
<text x="189.7" y="84.4">220kΩ</text>
<text x="103.5" y="98.3" transform="rotate(-90 103.5 98.3)">300Ω</text>
<text x="127.6" y="99.7" transform="rotate(-90 127.6 99.7)">5.1kΩ</text>
<text x="139.1" y="99.5" transform="rotate(-90 139.1 99.5)">27kΩ</text>
<text x="127.6" y="107.2" transform="rotate(-90 127.6 107.2)">150Ω</text>
<text x="139.1" y="107.3" transform="rotate(-90 139.1 107.3)">3.3kΩ</text>
<text x="38.1" y="114.9">1uF</text>
<text x="45.4" y="121.3">2.2Ω</text>
<text x="62.3" y="128.9">1nF</text>
</g>
<g font-size=".8" fill="#840084">
<text x="85" y="32.4">50V</text>
<text x="92.6" y="32.4">50V</text>
<text x="100.3" y="32.4">50V</text>
<text x="111.7" y="33.6">50V</text>
<text x="119.3" y="33.6">50V</text>
<text x="126.9" y="33.6">50V</text>
<text x="134.5" y="33.6">50V</text>
<text x="142.2" y="33.6">50V</text>
<text x="149.8" y="33.6">50V</text>
<text x="157.4" y="33.6">50V</text>
<text x="165" y="33.6">50V</text>
<text x="147.3" y="37.5">50V</text>
<text x="97.8" y="55.2">50V</text>
<text x="154.9" y="64.1">50V</text>
<text x="167" y="80.1" transform="rotate(-90 167 80.1)">50V</text>
<text x="55.9" y="87">50V</text>
<text x="153.6" y="84.4">50V</text>
<text x="167" y="87.7" transform="rotate(-90 167 87.7)">50V</text>
<text x="38.1" y="117.5">50V</text>
<text x="62.2" y="131.4">50V</text>
</g>
</svg>
